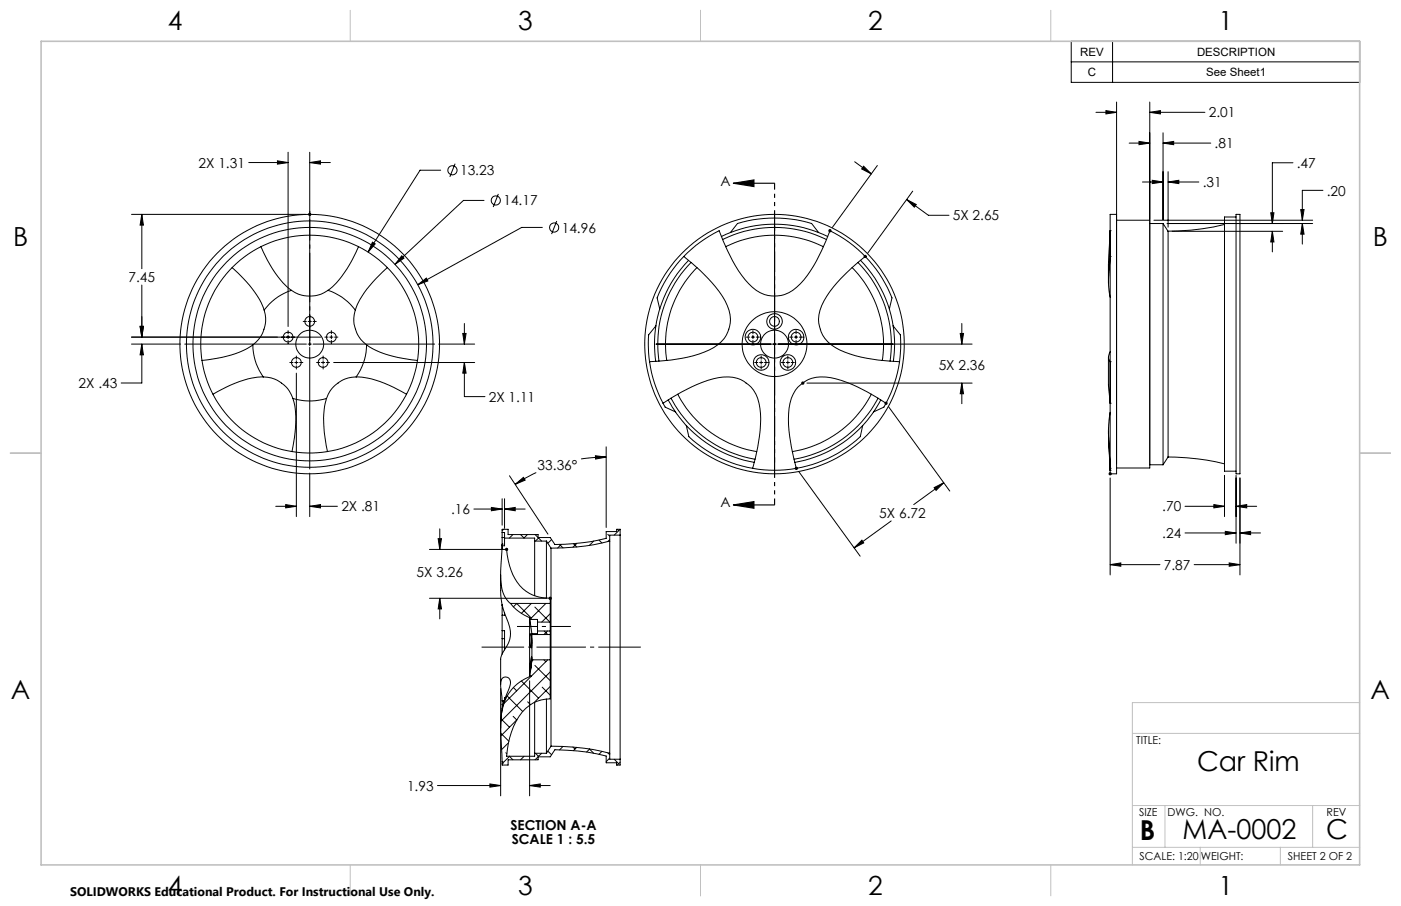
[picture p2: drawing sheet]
<svg xmlns="http://www.w3.org/2000/svg" width="432mm" height="279mm" viewBox="0 0 432 279" stroke-linecap="round" stroke-linejoin="round" font-family="sans-serif">
<g fill="none" stroke="#000" stroke-width=".31">
<path d="M330.2 12.7h88.9v12.7h-88.9zM330.2 19.1h88.9M342.9 12.7v12.7M337.8 34.6h6.3M340.9 34.1l3.2 .5-3.2 .5zM344.1 31.5v111.6M354.4 34.6l3.2-.5v1zM354.4 31.5v111.6M354.4 34.6h17M76.7 50.1h12.1M85.5 49.6l3.3 .5-3.3 .5zM88.8 47v53.7"/>
<path d="M95.5 50.1l3.3-.5v1zM95.5 47v19.6M95.5 50.1h6.3M135.8 52.5h-6.3l-16 25.3M140.3 50.5l-1.7 4M153.6 59.8l-1.6 4.1M263.4 49.9l5.1 3.7M266.2 51.3l2.3 2.3-2.9-1.5zM270.4 51l-13.9 19.1M281.3 58.9l-13.9 19.2M348 44.1h6.4M351 43.6l3.4 .5-3.4 .5z"/>
<path d="M352.1 56.1h6.4M355.1 55.6l3.4 .5-3.4 .5zM358.5 44.1l3.2-.5v1zM358.5 41v26.7M358.5 44.1h14.7M360 56.1l3.3-.5v1zM360 53v17.1M360 56.1h9.5M398.5 50.2h-6.4v18.7M407.7 58.7h-6.3v9.2M40.5 66.1h53.7M43.7 66.1l.5 3.3h-1z"/>
<path d="M43.7 66.1v16.8M80.4 76.1a32 32 0 0 0 9.2 13.3l.2 .1M95 66.1h1M95.1 65.8l.7 .7M95.5 67.6v37.5M95.8 65.8l-.7 .7M110.5 76.1a32 32 0 0 1-9.1 13.3l-.3 .1M114.8 74.7l.8 .5-2.1 2.6zM123.8 78.9l.7 .7-2.8 1.9zM149.2 61.8h-6.4l-21.1 19.7M167.1 70.1h-6.3l-32 17.7M171.6 68.2l-1.6 4"/>
<path d="M210.7 79.1a39.3 39.3 0 0 1 11-7.9 43.9 43.9 0 0 0 10.2 17.4 10.1 10.1 0 0 0 14.8-1.1 46.6 46.6 0 0 0 9.1-16.3 38.5 38.5 0 0 1 10.9 7.9M210.7 79.1a44.2 44.2 0 0 1 13.5 15.1 10.1 10.1 0 0 1-5.7 13.7 46.5 46.5 0 0 1-18.3 3.6M210.7 79.1a38.6 38.6 0 0 0-8.2 12.8l.8 3.4M222.7 73.9a36.1 36.1 0 0 1 32 0M223.7 76.1a33.5 33.5 0 0 1 30.1 0M225.1 71.7l2.2-2.8a39.4 39.4 0 0 1 22.9 0l2.1 2.8M225.1 71.7l-2.8 1.3M225.1 71.7a37.1 37.1 0 0 1 27.2 0M238.7 69.6v35.5M252.3 71.7l2.8 1.3M255.3 71.2h1M255.4 70.8l.8 .7"/>
<path d="M255.8 70.7v1M256.2 70.8l-.8 .7M266.2 79.1h1M266.3 78.7l.7 .7M266.7 79.1a44.2 44.2 0 0 0-13.4 15.1 10.2 10.2 0 0 0 5.6 13.7 46.5 46.5 0 0 0 18.3 3.6M266.7 79.1a37.9 37.9 0 0 1 8.2 12.8l-.8 3.4M266.7 78.6v1M267 78.7l-.7 .7M279.4 61.5l3 1.6-.6 .8zM279.4 61.5l6.7 4.9h6.4M342.2 71.2l-.5 9.2-.1 6.5M342.2 71.2v7.9"/>
<path d="M342.2 79.1a40.2 40.2 0 0 0 0 12.6M342.2 79.1h.1M342.2 71.2h.1M344.1 67.9h10.3v76.4h-10.3M354.4 68.9h4.1M355.6 67.9h49M358.5 68.9v74.4M358.5 68.9l1.5 2.4v69.6M359.7 68.9h44.9M361.3 71.3h34M377.4 69.2a71.2 71.2 0 0 1-17.4 2.1M381 66.1h1.2v80h-1.2z"/>
<path d="M381 66.9h-3.6v78.4h3.6M391.7 65.6h.9l-.5 3.3zM392.1 71.3l.5 3.3h-.9zM392.1 71.3v6.4M400.9 64.6h1l-.5 3.3zM401.4 68.9l.5 3.3h-1zM401.4 68.9v6.4M43.7 87.9v16.1M71.5 82.5a31.6 31.6 0 0 1 9.9 13v.1M81.4 95.6a10 10 0 0 1-3.5 10.8M89.8 89.5a17 17 0 0 0-8.4 6.1M89.8 89.5a9.9 9.9 0 0 0 11.3 0"/>
<path d="M93.5 99.1h.9M95 99.1h1M96.5 99.1h1M101.1 89.5a17 17 0 0 1 8.4 6.1M109.5 95.6a10 10 0 0 0 3.5 10.8M119.3 82.5a33.9 33.9 0 0 0-9.4 12l-.4 1.1M128.8 87.8l2.6-2 .5 .8zM143.1 99.8v6.3M203.3 95.3l-1.2 5.2M212.2 80.3a36.7 36.7 0 0 0-8.9 15M213 80.9a36.1 36.1 0 0 0-9.9 30.5M214.8 82.5a33.5 33.5 0 0 0-9.3 28.7"/>
<path d="M262.6 82.5a33.6 33.6 0 0 1 9.3 28.7M264.4 80.9a35.9 35.9 0 0 1 9.9 30.5M265.2 80.3a37.8 37.8 0 0 1 8.9 15M274.1 95.3l1.2 5.2M296.4 99.8v6.3M40.5 106.1h15.2M40.5 104h58.3M43.2 100.6h1l-.5 3.4zM43.7 106.1l.5 3.3h-1zM43.7 106.1v12h-6.3M56.9 106.1h37.5M77.9 106.4a17.2 17.2 0 0 0 3.2 9.8"/>
<path d="M77.9 106.4a24.7 24.7 0 0 1-11.2 4.1l-4.5 .7M81.1 116.2a10 10 0 0 1 9.2 6.7M81.1 116.2a24.9 24.9 0 0 0-11.5 3.3l-3.9 2.1M88.8 102v.9M88.8 103.4v1.1M88.8 105v1M89.3 111.8h1M90.8 111.8h1.1M91.3 109.8v1M91.3 111.3v1M91.3 112.8v1M91.3 115.1v44.2"/>
<path d="M92.4 111.8h.9M95 106.1h1M95.5 105.6v1M95.5 107.1v37.5M96.5 106.1h37.4M97.6 111.8h1M99.1 111.8h1M99.6 109.8v1M99.6 111.3v1M99.6 112.8v1M100.1 104h1M100.6 111.8h1"/>
<path d="M101.6 104h1M102.1 102v.9M102.1 103.4v1.1M102.1 105v1M102.8 111.8h43.5M103.1 104h1M109.8 116.2h.1a25.2 25.2 0 0 1 11.4 3.3l4 2.1M109.8 116.2a10 10 0 0 0-9.2 6.7M113 106.4a17.2 17.2 0 0 1-3.2 9.8M113 106.4h.1a24.7 24.7 0 0 0 11.1 4.1l4.5 .7M135.2 106.1h11.1M142.6 102.8h1.1l-.6 3.3z"/>
<path d="M143.1 111.8l.6 3.3h-1.1zM143.1 111.8v10.5h6.4M200.2 111.5a38.3 38.3 0 0 0 4.2 12.9M202.1 100.5l-2.2 2.8-.1 4.1 .4 4.1M202.1 100.5a37.1 37.1 0 0 0 0 10.9M202.2 106.1h35.5M230 104h1M231.6 104h1M232.1 102v.9M232.1 103.4v1.1M232.1 105v1M232.6 111.8h1"/>
<path d="M233.1 104h1M234.1 111.8h1M234.6 109.8v1M234.6 111.3v1M234.6 112.8v1M235.6 111.8h1M238.2 106.1h1M238.7 105.6v1M238.7 107.1v35.5M239.7 106.1h59.9M240.8 111.8h1M242.3 111.8h1"/>
<path d="M242.8 109.8v1M242.8 111.3v1M242.8 112.8v1M243.4 104h1M243.8 111.8h1M244.9 104h1M245.4 102v.9M245.4 103.4v1.1M245.4 105v1M246.4 104h1M246.9 118.1h1M247.1 117.8l.7 .7"/>
<path d="M247.4 117.6v1M247.8 117.8l-.7 .7M248.7 118.1h50.9M275.3 100.5l2.2 2.8 .1 4.1-.4 4.1M275.3 100.5a35.5 35.5 0 0 1 0 10.9M277.2 111.5a40.5 40.5 0 0 1-4.1 12.9M295.9 102.8h1.1l-.6 3.3zM296.4 118.1l.6 3.3h-1.1zM296.4 118.1v6.4M341.6 110.2v8.5l.6 5.7M342.2 111.5h.1M342.2 108.5a2.48 2.48 0 0 0 0 3"/>
<path d="M342.2 111.5v12.9M90.3 122.9a17.5 17.5 0 0 0 10.3 0M90.3 122.9v.3a28.4 28.4 0 0 1 0 14.2l-.3 1.8M100.6 122.9l-.1 .3a29.7 29.7 0 0 0 0 14.2l.4 1.8M186.8 137.8v24.9M204.4 124.4a44.7 44.7 0 0 1 18.5-8.1 10.2 10.2 0 0 1 11.3 9.6 46 46 0 0 1-2.2 18.5M204.4 124.4l.6 1.2 3.2 1.4M206 123.3l2.2 3.7M206.8 122.8a36 36 0 0 0 25.9 18.8M208.2 127l3.3 4.2M208.9 121.6a33.5 33.5 0 0 0 24.3 17.7M211.5 131.2l.8 3.5a38.5 38.5 0 0 0 19.7 9.7"/>
<path d="M211.5 131.2a36.9 36.9 0 0 0 21 11.4M265.9 131.2l-.8 3.5a38.8 38.8 0 0 1-19.7 9.7M265.9 131.2a36.9 36.9 0 0 1-20.9 11.4M268.5 121.6a33.5 33.5 0 0 1-24.3 17.7M269.2 127l-3.3 4.2M270.6 122.8a36 36 0 0 1-25.9 18.8M271.5 123.3l-2.3 3.7M272.6 124.4h1M272.7 124l.7 .7M273.1 124.4a44.6 44.6 0 0 0-18.6-8.1 10.2 10.2 0 0 0-11.3 9.6 47.8 47.8 0 0 0 2.2 18.5M273.1 124.4l-.7 1.2-3.2 1.4M273.1 123.9v.9"/>
<path d="M273.4 124l-.7 .7M273.8 125.4l18.9 26M341.6 133.2l.5 11.8M342.2 127.1a53.4 53.4 0 0 0-.1 14.9l.1 2.4M342.2 124.4h.1M85 156.1h6.3M88.1 155.6l3.2 .5-3.2 .5zM95.5 156.1l3.3-.5v1zM95.5 145.9v13.4M95.5 156.1h8.5M146 157h8.8M151.4 156.5l3.4 .5-3.4 .5z"/>
<path d="M154.8 153.8v8.2M155.5 157l3.3-.5v1zM155.5 153.8v9.1M155.5 157h6.4M157 146.7l11.9 18M158.8 149.4l2.5-2.2 .6 .9zM165.3 145.7l-6.5 3.7M183.5 140.5l3.3 .5-3.2 .6zM186.8 141l-7.7 .5M232 144.4a38 38 0 0 0 13.4 0M244.9 144.4h1.1M245.1 144.1l.7 .7"/>
<path d="M245.4 143.9v1M245.8 144.1l-.7 .7M246.2 145.5l18.9 26M287.9 150.4l3-1.5-2.4 2.3zM290.9 148.9l-9.3 6.7M341.7 146.1h2.4v-80h-1.9v80M341.8 145.8l.7 .7M342.2 145h.1M342.2 144.4v.6M342.2 144.4h.1M342.2 145.6v1M342.2 147.4v29.9"/>
<path d="M342.5 145.8l-.7 .7M354.4 143.3h4.1M360 140.9l2.3 .1a72.3 72.3 0 0 1 15.1 2.1M360 140.9l-1.5 2.4M365.2 156.1h12.2M374.1 155.6l3.3 .5-3.3 .5zM377.4 146.6v12.7M381 156.1l3.2-.5v1zM381 146.6v20.9M381 156.1h6.3M382.2 147.4v29.9M132.4 169.4h24.2"/>
<path d="M135 166.1h1.1l-.6 3.3zM135.5 163.1v6.3M154.3 177.3v.5a28.9 28.9 0 0 0 2.5 14.8 8.3 8.3 0 0 1-1.6 8.3 5.8 5.8 0 0 0-.9 4.4v5.8M154.8 167.8l-.1 2.1a35.8 35.8 0 0 0 .2 12.5 7.5 7.5 0 0 0 2.4 3.7M154.8 167.8h.1M154.8 168.3v1.1M154.8 164.2v1.6M154.8 165.8v2.5M154.8 165.8h.7M154.8 164.2h.7v1.7M155.2 163.2l-.4 .5M155.5 165.9v2.4h-.7"/>
<path d="M155.5 165.9h9.3v1M155.8 169.1l.7 .7M156.1 169.4a17 17 0 0 0 6 13l3.1 1.5 4.4 .6v1.6M156.1 168.9v1M156.5 169.1l-.7 .7M158.1 164.9l-1.1 1M160.4 164.9l1.1 1M162.6 164.9l-1.1 1M164.8 166.9v16.8M164.8 166.9h3.6M164.9 164.9l2 2M166.1 165.8l-1.1 1.1"/>
<path d="M168.4 166.9v17.5M168.4 166.9l1.4 2.2M169.8 169.1v61M170 166.4l-1.2 1.1M172.5 167.9l1 1.1M173 167.9l-1.1 1.1M176.7 167.7l1.1 1M177.8 167.6l-1.2 1.2M183 166.9l-1.4 1.3M184.6 166.5l.9 1M187.3 164.8l.6 .6M187.9 166.9a66.7 66.7 0 0 1-18.1 2.2"/>
<path d="M187.9 166.9v65.4M187.9 166.4l-.6 .6M190.3 163.2l.4 .5M191.1 163.2h-1.1v.7h-3.2v2.1a65.6 65.6 0 0 1-15.8 1.9l-1.4-2.1h-3.8v-.9h-9.2v-1.7h-1.8v1M191.1 165v69.1M191.1 163.2l-1.8 1.8M191.1 165h-3.2v1.9M191.1 163.2v1.8M263.2 168.9l2.4-2.3 .6 .8zM274.7 160.7l-11.5 8.2M342.2 174.1l3.2-.5v1zM342.2 174.1h15.3"/>
<path d="M365.2 164.4h15.8M368.1 174.1h14.1M377.6 163.9l3.4 .5-3.4 .5zM378.8 173.6l3.4 .5-3.4 .5zM382.2 164.4l3.2-.5v1zM382.2 164.4h6.3M132.4 184.5h35.9M135.5 184.5l.6 3.3h-1.1zM135.5 184.5v6.4M154.8 194.5h.7v5.9M154.8 189.7v4.8M154.8 197v4.7"/>
<path d="M154.8 186.4v3.3M154.8 194.5v2.5M154.8 186.6h.1M154.8 197h.7M155.5 189v.7h-.7M157.3 186.1h12.3M157.3 186.1a13.9 13.9 0 0 0 5.9 4.4M158.2 187.1l1.1-1 4.5 4.5M163.2 190.5l.1 .5M163.2 190.5v18.2M163.3 191l.6 4.4M163.3 191h2.4v.8"/>
<path d="M163.5 195.4a7.4 7.4 0 0 1 .2 4.4l-.4-2zM163.8 186.1l-3.1 3.1M163.9 195.7v7.8M163.9 195.4v.3M163.9 195.7h5.7M164 195.4l.3 .3M164.9 187.2l4.6 4.6M165.7 191.8v2.8M165.7 194.6v.8h-1.8M165.7 194.6h3.9M165.7 191.8h3.9M167.7 194.6l1.1 1.1"/>
<path d="M168.2 186.1l-4.9 4.9M168.7 194.6l-1.1 1.1M169.1 184.5h1M169.2 184.1l.7 .8M169.6 195.7v7.8M169.6 191.8v2.8M169.6 189.3l-2.6 2.5M169.6 184v1M169.6 186.1v5.7M169.6 194.6v1.1M169.9 184.1l-.7 .8M154.3 212.3v33.1"/>
<path d="M154.8 216.1l-.5-5.2a1.6 1.6 0 0 1 1.5-2.1 1.6 1.6 0 0 1 1.5 2.2l-.5 1.5a24.9 24.9 0 0 0-2.5 11.7M154.8 216.1h.1M154.8 216.1v1.1M154.8 217.2v1.5M154.8 216.1h.6M154.8 217.2h.3M155.7 215.2h-.2v.7M156.3 214.6l4.8 4.8M158.2 212l1 1M160.7 210l5.3 5.3M162.6 216.4l.9 .9M163.2 208.7a13.7 13.7 0 0 0-8.7 11.8l-.2 4.9 .5 9.5"/>
<path d="M163.2 209.9v35.5M163.3 208.1l.5 .5M163.8 202.6v2.1l-.4 2.2zM163.9 203.5l-.7 5.2M163.9 203.5h5.7M164.3 203.5l-.4 .4M164.8 216.6v15.7M164.9 205.2l4.7 4.7M167.1 211.9l2.5 2.5M167.6 203.5l.6 .6M168.4 215.6v16.7M168.8 203.5l-13.5 13.5"/>
<path d="M169.6 203.5v12a11.5 11.5 0 0 0-10.5 6.9 27.1 27.1 0 0 0-3 10.8h8.7v-.9M169.6 207.2l-15.2 15.2M169.6 211.7l-5 4.9M154.3 224.2v.3M154.3 226.1l2.5 2.5M154.4 221.7l2.6 2.6M154.8 235.5h.1M154.8 234.9h.1M155.9 232.1l.3 .3M156.7 229.1l-2.1 2.1M157 233.2l1.1 1.1M157.1 233.2l-2.3 2.3"/>
<path d="M158.2 220.9l1.1 1.1M159.3 222l-4.9 4.9M161.5 233.2l-1.1 1.1M164.8 232.3h3.6M165 232.3l1 1M166.9 232.3l-2 2M168.8 231.6l1.2 1.2M169.8 230.1a68.3 68.3 0 0 1 18.1 2.2M169.8 230.1l-1.4 2.2M173.5 230.2l-1 1M176.6 230.4l.6 .6M177.8 230.5l-1.1 1"/>
<path d="M181.6 231l1.4 1.3M181.8 231l-1 .9M185.5 231.7l-.9 .9M187.3 232.2l.6 .5M187.9 233.8l-1.1 1.1M187.9 232.3v1.8h3.2M189.3 234.1l1.4 1.4M191.1 234.1v1.8h-1.1v-.7h-3.2v-2a61.1 61.1 0 0 0-15.8-2l-1.4 2.2h-3.8v.9h-9.2v1.6h-1.8v-1M191.1 235.1l-.8 .8M134.8 242.3h19.5M151 241.8l3.3 .5-3.3 .4zM163.2 242.3l3.3-.5v.9z"/>
<path d="M163.2 242.3h6.4"/>
<circle cx="139.5" cy="52.5" r="1.41"/>
<circle cx="152.8" cy="61.8" r="1.41"/>
<circle cx="170.8" cy="70.2" r="1.4"/>
<circle cx="95.5" cy="99.1" r="1.5"/>
<circle cx="238.7" cy="99.1" r="1.49"/>
<circle cx="238.7" cy="99.1" r="2.4"/>
<circle cx="88.8" cy="104" r="1.51"/>
<circle cx="91.3" cy="111.8" r="1.51"/>
<circle cx="95.5" cy="106.1" r="33.6"/>
<circle cx="95.5" cy="106.1" r="4.3"/>
<circle cx="95.5" cy="106.1" r="40"/>
<circle cx="95.5" cy="106.1" r="36"/>
<circle cx="95.5" cy="106.1" r="38"/>
<circle cx="99.6" cy="111.8" r="1.51"/>
<circle cx="102.1" cy="104" r="1.51"/>
<circle cx="232.1" cy="104" r="2.39"/>
<circle cx="232.1" cy="104" r="1.5"/>
<circle cx="234.6" cy="111.8" r="2.4"/>
<circle cx="234.6" cy="111.8" r="1.5"/>
<circle cx="238.7" cy="106.1" r="10"/>
<circle cx="238.7" cy="106.1" r="4.3"/>
<circle cx="238.7" cy="106.1" r="40"/>
<circle cx="242.8" cy="111.8" r="2.4"/>
<circle cx="242.8" cy="111.8" r="1.49"/>
<circle cx="245.4" cy="104" r="2.39"/>
<circle cx="245.4" cy="104" r="1.49"/>
</g>
<path d="M226 56.5l6.4-1v2zM226 56.5h12.7M226 155.7l6.4-1v2zM226 155.7h12.7" fill="none" stroke="#000" stroke-width=".35"/>
<path d="M148.4 199.6h49.1" fill="none" stroke="#000" stroke-width=".31" stroke-dasharray="15.2 1.3 1.3 1.3" stroke-dashoffset="2.1" stroke-linecap="butt"/>
<path d="M175.9 193.2h-16.6" fill="none" stroke="#000" stroke-width=".31" stroke-dasharray="15.2 1.3 1.3 1.3" stroke-dashoffset="8.8" stroke-linecap="butt"/>
<path d="M238.7 56.5v99.2" fill="none" stroke="#000" stroke-width=".35" stroke-dasharray="6.3 1.3 1.3 1.3 1.3 1.3" stroke-dashoffset="4.4" stroke-linecap="butt"/>
<path d="M95.5 106.1v-41" fill="none" stroke="#000" stroke-width=".31" stroke-dasharray="15.2 1.3 1.3 1.3" stroke-dashoffset="6.1" stroke-linecap="butt"/>
<g fill="none" stroke="#c0c0c0" stroke-width=".31">
<path d="M107.9 3.2v9.5M215.9 3.2v9.5M323.8 3.2v9.5M3.1 139.7h9.6M419.1 139.7h9.5M419.1 216.7h-70.1v50M349 226.2h70.1M349 248.4h70.1M359.1 248.4v12.9M404.6 248.4v12.9M107.9 266.7v9.6M215.9 266.7v9.6"/>
<path d="M323.8 266.7v9.6M349 261.3h70.1M369.9 261.3v5.4M394.6 261.3v5.4"/>
</g>
<path d="M12.7 12.7h406.4v254h-406.4z" fill="none" stroke="#c0c0c0" stroke-width=".5"/>
<g fill="#000">
<path d="M226 56.5l6.4-1v2zM226 155.7l6.4-1v2z"/>
<path d="M151.4 156.5l3.4 .5-3.4 .5zM155.5 157l3.3-.5v1zM183.5 140.5l3.3 .5-3.2 .6zM158.8 149.4l2.5-2.2 .6 .9zM163.2 242.3l3.3-.5v.9zM151 241.8l3.3 .5-3.3 .4zM340.9 34.1l3.2 .5-3.2 .5zM354.4 34.6l3.2-.5v1zM374.1 155.6l3.3 .5-3.3 .5zM381 156.1l3.2-.5v1zM358.5 44.1l3.2-.5v1zM351 43.6l3.4 .5-3.4 .5zM360 56.1l3.3-.5v1zM355.1 55.6l3.4 .5-3.4 .5zM391.7 65.6h.9l-.5 3.3zM392.1 71.3l.5 3.3h-.9zM401.4 68.9l.5 3.3h-1zM400.9 64.6h1l-.5 3.3zM377.6 163.9l3.4 .5-3.4 .5zM382.2 164.4l3.2-.5v1zM128.8 87.8l3.1-1.2-.5-.8zM123.8 78.9l-2.1 2.6 2.8-1.9zM114.8 74.7l-1.3 3.1 2.1-2.6zM88.1 155.6l3.2 .5-3.2 .5zM95.5 156.1l3.3-.5v1zM143.1 111.8l.6 3.3h-1.1zM142.6 102.8h1.1l-.6 3.3zM85.5 49.6l3.3 .5-3.3 .5zM95.5 50.1l3.3-.5v1zM43.2 100.6h1l-.5 3.4zM43.7 106.1l.5 3.3h-1z"/>
<path d="M263.2 168.9l2.4-2.3 .6 .8zM287.9 150.4l3-1.5-2.4 2.3zM296.4 118.1l.6 3.3h-1.1zM295.9 102.8h1.1l-.6 3.3zM266.2 51.3l2.3 2.3-2.9-1.5zM279.4 61.5l3 1.6-.6 .8zM135.5 184.5l.6 3.3h-1.1zM135 166.1h1.1l-.6 3.3zM342.2 174.1l3.2-.5v1zM378.8 173.6l3.4 .5-3.4 .5zM43.7 66.1l.5 3.3h-1zM43.2 100.6h1l-.5 3.4z"/>
</g>
<g font-size="8.5">
<text x="369" y="237.7">Car Rim</text>
<text x="351.3" y="259">B</text>
<text x="364.5" y="258.9">MA-0002</text>
<text x="408.8" y="258.9">C</text>
</g>
<g font-size="8.1">
<text x="51.7" y="9.3">4</text>
<text x="159.7" y="9.3">3</text>
<text x="267.6" y="9.3">2</text>
<text x="375.6" y="9.3">1</text>
<text x="4" y="76">B</text>
<text x="423.1" y="76">B</text>
<text x="3.3" y="215.7">A</text>
<text x="422.4" y="215.7">A</text>
<text x="51.7" y="276">4</text>
<text x="159.7" y="276">3</text>
<text x="267.6" y="276">2</text>
<text x="375.6" y="276">1</text>
</g>
<g font-size="4.2">
<text x="372.6" y="36.2">2.01</text>
<text x="374.4" y="45.7">.81</text>
<text x="61.2" y="51.7">2X 1.31</text>
<text x="399.7" y="51.8">.47</text>
<text x="141.8" y="54">13.23</text>
<text x="222.1" y="57.3">A</text>
<text x="370.7" y="57.7">.31</text>
<text x="155.2" y="63.4">14.17</text>
<text x="408.9" y="60.3">.20</text>
<text x="173.1" y="71.7">14.96</text>
<text x="293.7" y="68">5X 2.65</text>
<text x="39.6" y="87">7.45</text>
<text x="289.3" y="114">5X 2.36</text>
<text x="24.2" y="119.7">2X .43</text>
<text x="150.7" y="123.9">2X 1.11</text>
<text x="165.7" y="144.8">33.36°</text>
<text x="105.2" y="157.7">2X .81</text>
<text x="139" y="158.6">.16</text>
<text x="222.1" y="156.5">A</text>
<text x="271" y="159.7">5X 6.72</text>
<text x="358.2" y="157.7">.70</text>
<text x="358.2" y="166">.24</text>
<text x="128.4" y="178">5X 3.26</text>
<text x="358.7" y="175.7">7.87</text>
<text x="125.5" y="243.8">1.93</text>
<text x="157.3" y="256">SECTION A-A</text>
<text x="157.7" y="260.2">SCALE 1 : 5.5</text>
</g>
<text font-size="3.8" x="21.6" y="276.3">SOLIDWORKS Educational Product. For Instructional Use Only.</text>
<g font-size="3.5">
<text x="332.9" y="17.2">REV</text>
<text x="368.9" y="17.2">DESCRIPTION</text>
<text x="335.3" y="23.5">C</text>
<text x="371.8" y="23.5">See Sheet1</text>
</g>
<g font-size="3.4">
<text x="350.2" y="229.5">TITLE:</text>
<text x="351.1" y="251.6">SIZE</text>
<text x="359.9" y="251.6">DWG. NO.</text>
<text x="408.9" y="251.7">REV</text>
<text x="351.2" y="265.2">SCALE: 1:20</text>
<text x="370.1" y="265.3">WEIGHT:</text>
<text x="396.9" y="265.2">SHEET 2 OF 2</text>
</g>
</svg>
